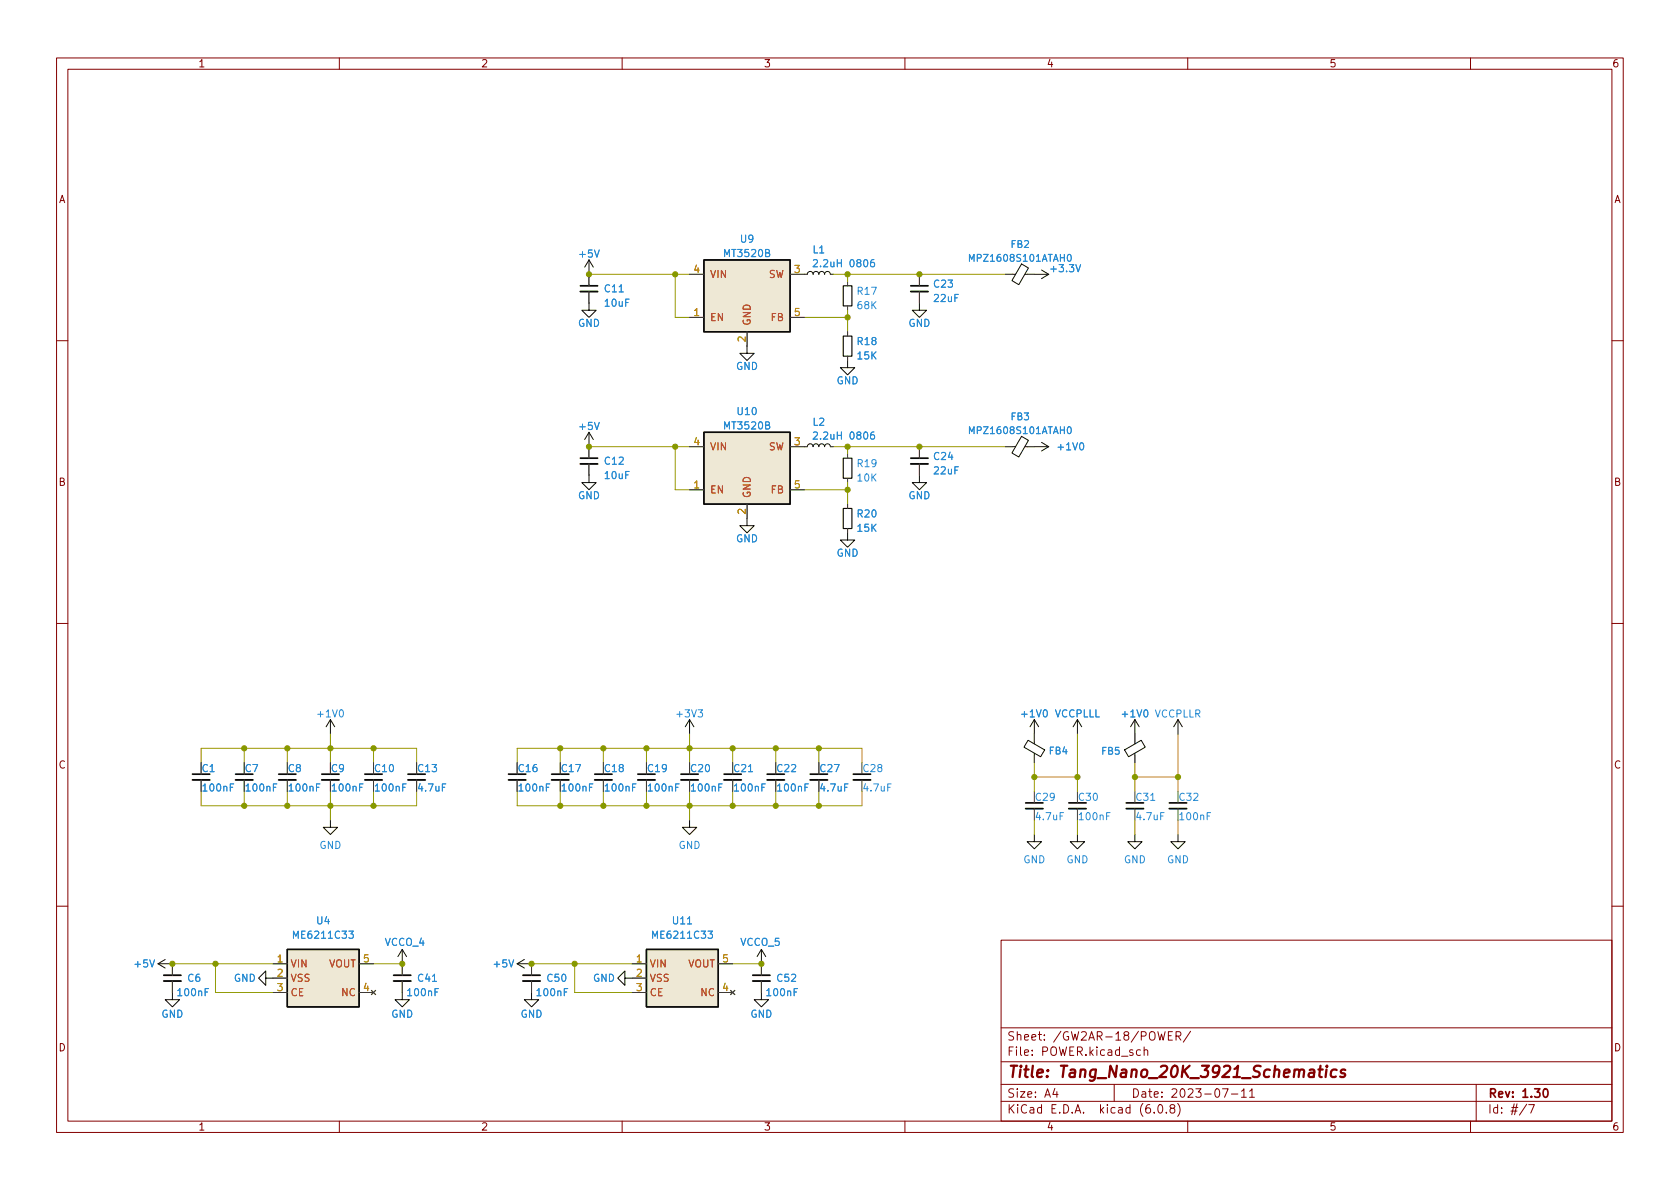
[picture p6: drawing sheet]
<svg xmlns="http://www.w3.org/2000/svg" width="297mm" height="210mm" viewBox="0 0 297 210" stroke-linecap="round" stroke-linejoin="round" font-family="sans-serif">
<g fill="none" stroke="#840000" stroke-width=".18">
<path d="M10 10.2h277v190.1h-277zM12 12.2h273v186.1h-273zM60 10.2v2M110 10.2v2M160 10.2v2M210 10.2v2M260 10.2v2M10 60.2h2M285 60.2h2M10 110.2h2M285 110.2h2M10 160.2h2"/>
<path d="M177 166.3h108v32h-108zM285 160.2h2M60 198.3v2M110 198.3v2M160 198.3v2M177 194.8h108M177 191.8h108M177 187.8h108M177 181.8h108M186.5 192.5l-.4 1h1M186.9 193v1M197 191.8v3"/>
<path d="M201.6 185.7l-.4-.1-.3 .3v.4l.2 .3h.5M202.3 185.8l.2-.2 .4 .1v.9M202.3 185.1v1.5M204.1 196.7v.1M204.7 182.4l.4 1.5 .3-1 .2 1 .4-1.5M204.9 195.4l.2-.1a.81 .81 0 0 1 .6 .7 .81 .81 0 0 1-.3 .8h-.2a.81 .81 0 0 1-.6-.6 .81 .81 0 0 1 .3-.8zM206.2 196.7v.1M206.6 183.1h.5M207.1 196l-.2-.3v-.2l.2-.2 .5 .1 .1 .2-.1 .2-.6 .2-.1 .3v.4l.2 .1h.5l.1-.3-.1-.4-.2-.1M207.3 182.4h-.7v1.5h.7M207.9 183.2l.7-.1 .2-.2-.1-.3-.2-.2h-.6v1.5M208.2 195.1a1.72 1.72 0 0 1 0 2.3"/>
<path d="M208.3 183.2l.5 .7M210 198.3v2M210.5 182.4l-1.3 1.9M216.1 192.5h1l-.6 1.5M217.7 193.5h1.2M219.5 193l.4-.5v1.5M219.5 194h.9M220.9 193l.5-.5v1.5M220.9 194h.9M260 198.3v2M261 191.8v6.5M269.9 195.3l-1.2 1.9"/>
<path d="M270.3 195.3h1l-.7 1.5"/>
</g>
<path d="M273.1 192.6l.1-.1a.8 .8 0 0 1 .5 .8 .8 .8 0 0 1-.5 .7 .99 .99 0 0 1-.1-1.4z" fill="none" stroke="#840000" stroke-width=".3"/>
<path d="M233.1 189.1h.8M233.5 188.5l-.2 1.7v.2l.4 .1M234.5 189.1l-.1 1.4M234.6 188.5l-.1 .1 .1 .1 .1-.1-.1-.1v.2M236.3 189.2a.66 .66 0 0 0-1 .3v.6l.1 .3 .2 .1 .6-.1M237.9 189.2a.49 .49 0 0 0-.8 .3v.2l.7 .2v.2l-.1 .3-.2 .1-.5-.1" fill="none" stroke="#840000" stroke-width=".4"/>
<g fill="none" stroke="#0a0a0a" stroke-width=".18">
<path d="M104.1 53.6v1.3h1.3l-1.3 1.2-1.2-1.2h1.2M104.1 46v2.5M104.1 46l-.7 1.2M104.1 46l.8 1.2M142.7 48.5l.2-.4 .4-.1 .3 .1 .2 .4 .1-.3 .3-.2 .4 .1 .2 .4 .2-.4 .4-.1 .3 .2 .1 .3 .2-.4 .4-.1 .3 .2 .1 .3M162.6 53.6v1.3h1.2l-1.2 1.2-1.3-1.2h1.3M179.1 48.5h.5M180.6 46.7l1.2 .7-1.7 2.9-1.2-.7zM181.2 48.5h.4M182.9 48.5h2.5M184.1 47.7l1.3 .8M185.4 48.5l-1.3 .8"/>
<path d="M104.1 76.4l-.7 1.3M104.1 76.4v2.6M104.1 76.4l.8 1.3M132.1 61.2v1.3h1.2l-1.2 1.2-1.3-1.2h1.3M142.7 79l.2-.4 .4-.1 .3 .1 .2 .4 .1-.3 .3-.2 .4 .1 .2 .4 .2-.4 .4-.1 .3 .2 .1 .3 .2-.4 .4-.1 .3 .2 .1 .3M149.9 63.7v1.3h1.2l-1.2 1.3-1.3-1.3h1.3M179.1 79h.5M180.6 77.2l1.2 .7-1.7 2.9-1.2-.7zM181.2 79h.4M182.9 79h2.5M184.1 78.2l1.3 .8M185.4 79l-1.3 .8"/>
<path d="M104.1 84.1v1.2h1.3l-1.3 1.3-1.2-1.3h1.2M132.1 91.7v1.3h1.2l-1.2 1.2-1.3-1.2h1.3M149.9 94.2v1.3h1.2l-1.2 1.3-1.3-1.3h1.3M162.6 84.1v1.2h1.2l-1.2 1.3-1.3-1.3h1.3M58.4 127.2l-.7 1.3M58.4 127.2v2.6M58.4 127.2l.8 1.3M121.9 127.2l-.7 1.3M121.9 127.2v2.6M121.9 127.2l.8 1.3M181.8 130.9l2.9 1.7-.7 1.2-2.9-1.7zM182.9 127.2l-.8 1.3"/>
<path d="M182.9 127.2v2.6M182.9 131.1v.4M182.9 133.2v.4M182.9 127.2l.7 1.3M190.5 127.2l-.8 1.3M190.5 127.2v2.6M190.5 127.2l.8 1.3M198.8 132.6l3-1.7 .7 1.2-3 1.7zM200.7 127.2l-.8 1.3M200.7 127.2v2.6M200.7 131.1v.4M200.7 133.2v.4"/>
<path d="M200.7 127.2l.7 1.3M208.3 127.2l-.8 1.3M208.3 127.2v2.6M208.3 127.2l.7 1.3M58.4 145v1.3h1.3l-1.3 1.3-1.3-1.3h1.3M121.9 145v1.3h1.3l-1.3 1.3-1.3-1.3h1.3M182.9 147.6v1.2h1.2l-1.2 1.3-1.3-1.3h1.3M190.5 147.6v1.2h1.3l-1.3 1.3-1.3-1.3h1.3M200.7 147.6v1.2h1.2l-1.2 1.3-1.3-1.3h1.3M208.3 147.6v1.2h1.2l-1.2 1.3-1.3-1.3h1.3M27.9 170.4h2.6M27.9 170.4l1.3 .8"/>
<path d="M29.2 169.7l-1.3 .7M30.5 175.5v1.3h1.2l-1.2 1.2-1.3-1.2h1.3M47 173v-1.3l-1.3 1.3 1.3 1.2v-1.2h1.3M71.1 175.5v1.3h1.3l-1.3 1.2-1.3-1.2h1.3M71.1 167.9l-.7 1.3M71.1 167.9v2.5M71.1 167.9l.8 1.3M91.4 170.4l1.3 .8M91.4 170.4h2.6M92.7 169.7l-1.3 .7M94 175.5v1.3h1.2l-1.2 1.2-1.3-1.2h1.3M110.5 173v-1.3l-1.3 1.3 1.3 1.2v-1.2h1.3"/>
<path d="M134.6 175.5v1.3h1.3l-1.3 1.2-1.3-1.2h1.3M134.6 167.9l-.7 1.3M134.6 167.9v2.5M134.6 167.9l.8 1.3"/>
</g>
<g fill="none" stroke="#493f36" stroke-width=".18">
<path d="M104.1 48.5v2M104.1 51.6v2M121.9 48.5h2.6M121.9 56.1h2.6M132.1 58.7v2.5M139.7 48.5h3M139.7 56.1h2.5M146.8 48.5h.5M149.9 49.8v.7M149.9 54.1v.8M149.9 58.7v.7M162.6 48.5v2"/>
<path d="M162.6 51.6v2M177.8 48.5h1.3M181.6 48.5h1.3M104.1 79v2M121.9 79h2.6M139.7 79h3M146.8 79h.5M149.9 63v.7M162.6 79v2M177.8 79h1.3M181.6 79h1.3M104.1 82v2.1"/>
<path d="M121.9 86.6h2.6M132.1 89.1v2.6M139.7 86.6h2.5M149.9 80.3v.7M149.9 84.6v.7M149.9 89.1v.8M149.9 93.5v.7M162.6 82v2.1M35.6 137.9v2M43.2 137.9v2M50.8 137.9v2M58.4 137.9v2"/>
<path d="M66 137.9v2M73.7 137.9v2M91.4 137.9v2M99.1 137.9v2M106.7 137.9v2M114.3 137.9v2M121.9 137.9v2M129.5 137.9v2M137.2 137.9v2M144.8 137.9v2M152.4 137.9v2M182.9 129.8v1.3"/>
<path d="M182.9 133.6v1.3M200.7 129.8v1.3M200.7 133.6v1.3M182.9 143v2M190.5 143v2M200.7 143v2M208.3 143v2M30.5 170.4v2.1M30.5 173.5v2M48.3 170.4h2.5M48.3 173h2.5M48.3 175.5h2.5"/>
<path d="M63.5 170.4h2.5M63.5 175.5h2.5M65.7 175.1l.7 .8M66.4 175.1l-.7 .8M71.1 170.4v2.1M71.1 173.5v2M94 170.4v2.1M94 173.5v2M111.8 170.4h2.5M111.8 173h2.5M111.8 175.5h2.5M127 170.4h2.5"/>
<path d="M127 175.5h2.5M129.2 175.1l.7 .8M129.9 175.1l-.7 .8M134.6 170.4v2.1M134.6 173.5v2"/>
</g>
<path d="M143.8 46l.5-.1 .2 .4-.7 .9h.7M154.5 45.9l-.3 .1a.85 .85 0 0 0 0 1.2l.4-.1v-.5l-.2-.2-.4 .1-.1 .1M171.4 46.2v-1.2l.4 .9 .4-.9v1.2M188.9 45h.1a.65 .65 0 0 1 .4 .6 .65 .65 0 0 1-.4 .6 .81 .81 0 0 1-.1-1.2zM143.8 76.5l.5-.1 .2 .4-.7 .9h.7M154.5 76.4h-.3a.85 .85 0 0 0 0 1.3l.4-.2v-.4l-.2-.2h-.4l-.1 .2M171.4 76.7v-1.2l.4 .8 .4-.8v1.2M188.9 75.5h.1a.65 .65 0 0 1 .4 .6 .65 .65 0 0 1-.4 .6 .81 .81 0 0 1-.1-1.2z" fill="none" stroke="#268bd2" stroke-width=".18"/>
<g fill="none" stroke="#0a0a0a" stroke-width=".33">
<path d="M102.6 51.6h3.1M161 51.6h3.1M102.6 82h3.1M161 82h3.1M34 137.9h3.1M41.7 137.9h3M49.3 137.9h3M56.9 137.9h3M64.5 137.9h3.1M72.1 137.9h3.1M89.9 137.9h3.1M97.5 137.9h3.1"/>
<path d="M105.2 137.9h3M112.8 137.9h3M120.4 137.9h3M128 137.9h3.1M135.6 137.9h3.1M143.3 137.9h3M150.9 137.9h3M181.4 143h3M189 143h3M199.1 143h3.1M206.8 143h3M29 173.5h3"/>
<path d="M69.6 173.5h3M92.5 173.5h3M133.1 173.5h3"/>
</g>
<g fill="none" stroke="#0a0a0a" stroke-width=".3">
<path d="M102.6 50.5h3.1M161 50.5h3.1M102.6 81h3.1M161 81h3.1M34 136.9h3.1M41.7 136.9h3M49.3 136.9h3M56.9 136.9h3M64.5 136.9h3.1M72.1 136.9h3.1M89.9 136.9h3.1M97.5 136.9h3.1"/>
<path d="M105.2 136.9h3M112.8 136.9h3M120.4 136.9h3M128 136.9h3.1M135.6 136.9h3.1M143.3 136.9h3M150.9 136.9h3M181.4 142h3M189 142h3M199.1 142h3.1M206.8 142h3M29 172.5h3"/>
<path d="M69.6 172.5h3M92.5 172.5h3M133.1 172.5h3"/>
</g>
<g fill="#eee8d5" stroke="#eee8d5" stroke-width=".18">
<path d="M114.3 167.9h12.7v10.1h-12.7z"/>
<path d="M50.8 167.9h12.7v10.1h-12.7z"/>
<path d="M124.5 46h15.2v12.7h-15.2z"/>
<path d="M124.5 76.4h15.2v12.7h-15.2z"/>
</g>
<path d="M124.5 46h15.2v12.7h-15.2zM124.5 76.4h15.2v12.7h-15.2zM50.8 167.9h12.7v10.1h-12.7zM114.3 167.9h12.7v10.1h-12.7z" fill="none" stroke="#0a0a0a" stroke-width=".25"/>
<path d="M149.1 50.5h1.5v3.6h-1.5zM149.1 59.4h1.5v3.6h-1.5zM149.1 81h1.5v3.6h-1.5zM149.1 89.9h1.5v3.6h-1.5z" fill="none" stroke="#0a0a0a" stroke-width=".2"/>
<g fill="none" stroke="#990" stroke-width=".18">
<path d="M104.1 48.5h17.8M119.4 48.5v7.6h2.5M142.2 56.1h7.7M147.3 48.5h30.5M149.9 48.5v1.3M149.9 54.9v3.8M104.1 79h17.8M119.4 79v7.6h2.5M147.3 79h30.5M149.9 79v1.3M142.2 86.6h7.7M149.9 85.3v3.8"/>
<path d="M35.6 134.9v-2.6h38.1v2.6M35.6 139.9v2.6h38.1v-2.6M43.2 132.3v2.6M43.2 139.9v2.6M50.8 132.3v2.6M50.8 139.9v2.6M58.4 129.8v5.1M58.4 139.9v5.1M66 132.3v2.6M66 139.9v2.6M91.4 134.9v-2.6h61v2.6M91.4 139.9v2.6h61v-2.6"/>
<path d="M99.1 132.3v2.6M99.1 139.9v2.6M106.7 132.3v2.6M106.7 139.9v2.6M114.3 132.3v2.6M114.3 139.9v2.6M121.9 129.8v5.1M121.9 139.9v5.1M129.5 132.3v2.6M129.5 139.9v2.6M137.2 132.3v2.6M137.2 139.9v2.6"/>
<path d="M144.8 132.3v2.6M144.8 139.9v2.6M182.9 137.4h7.6M182.9 134.9v5M190.5 129.8v10.1M200.7 137.4h7.6M200.7 134.9v5M208.3 129.8v10.1M182.9 145v2.6M190.5 145v2.6M200.7 145v2.6M208.3 145v2.6"/>
<path d="M30.5 170.4h17.8M38.1 170.4v5.1h10.2M66 170.4h5.1M94 170.4h17.8M101.6 170.4v5.1h10.2M129.5 170.4h5.1"/>
</g>
<g fill="#859900" stroke="#859900" stroke-width=".18">
<circle cx="149.9" cy="48.5" r=".46"/>
<circle cx="149.9" cy="79" r=".46"/>
<circle cx="149.9" cy="86.6" r=".46"/>
<circle cx="149.9" cy="56.1" r=".46"/>
<circle cx="162.6" cy="79" r=".46"/>
<circle cx="162.6" cy="48.5" r=".46"/>
<circle cx="101.6" cy="170.4" r=".46"/>
<circle cx="66" cy="132.3" r=".46"/>
<circle cx="58.4" cy="132.3" r=".46"/>
<circle cx="50.8" cy="132.3" r=".46"/>
<circle cx="71.1" cy="170.4" r=".46"/>
<circle cx="58.4" cy="142.5" r=".46"/>
<circle cx="66" cy="142.5" r=".46"/>
<circle cx="106.7" cy="132.3" r=".46"/>
<circle cx="114.3" cy="132.3" r=".46"/>
<circle cx="121.9" cy="132.3" r=".46"/>
<circle cx="137.2" cy="132.3" r=".46"/>
<circle cx="129.5" cy="132.3" r=".46"/>
<circle cx="99.1" cy="142.5" r=".46"/>
<circle cx="99.1" cy="132.3" r=".46"/>
<circle cx="106.7" cy="142.5" r=".46"/>
<circle cx="121.9" cy="142.5" r=".46"/>
<circle cx="129.5" cy="142.5" r=".46"/>
<circle cx="114.3" cy="142.5" r=".46"/>
<circle cx="134.6" cy="170.4" r=".46"/>
<circle cx="94" cy="170.4" r=".46"/>
<circle cx="137.2" cy="142.5" r=".46"/>
<circle cx="144.8" cy="132.3" r=".46"/>
<circle cx="190.5" cy="137.4" r=".46"/>
<circle cx="200.7" cy="137.4" r=".46"/>
<circle cx="208.3" cy="137.4" r=".46"/>
<circle cx="182.9" cy="137.4" r=".46"/>
<circle cx="144.8" cy="142.5" r=".46"/>
<circle cx="43.2" cy="142.5" r=".46"/>
<circle cx="38.1" cy="170.4" r=".46"/>
<circle cx="50.8" cy="142.5" r=".46"/>
<circle cx="43.2" cy="132.3" r=".46"/>
<circle cx="30.5" cy="170.4" r=".46"/>
<circle cx="119.4" cy="48.5" r=".46"/>
<circle cx="104.1" cy="48.5" r=".46"/>
<circle cx="119.4" cy="79" r=".46"/>
<circle cx="104.1" cy="79" r=".46"/>
</g>
<text font-size="2.8" fill="#840000" x="178" y="190.6">Title: Tang_Nano_20K_3921_Schematics</text>
<g font-size="2.1" fill="#840000">
<text x="178" y="184">Sheet: /GW2AR-18/POWER/</text>
<text x="178" y="186.7">File: POWER.kicad_sch</text>
<text x="178" y="196.9">KiCad E.D.A. kicad (6.0.8)</text>
<text x="178" y="194.1">Size: A4</text>
<text x="200" y="194.1">Date: 2023-07-11</text>
<text x="263" y="194.1">Rev: 1.30</text>
<text x="263" y="196.9">Id: #/7</text>
</g>
<g font-size="1.8" fill="#840000">
<text x="35" y="11.9">1</text>
<text x="85" y="11.9">2</text>
<text x="135" y="11.9">3</text>
<text x="185" y="11.9">4</text>
<text x="235" y="11.9">5</text>
<text x="285" y="11.9">6</text>
<text x="10.3" y="35.9">A</text>
<text x="285.3" y="35.9">A</text>
<text x="10.3" y="85.9">B</text>
<text x="285.3" y="85.9">B</text>
<text x="10.3" y="135.9">C</text>
<text x="285.3" y="135.9">C</text>
<text x="10.3" y="185.9">D</text>
<text x="285.3" y="185.9">D</text>
<text x="35" y="199.9">1</text>
<text x="85" y="199.9">2</text>
<text x="135" y="199.9">3</text>
<text x="185" y="199.9">4</text>
<text x="235" y="199.9">5</text>
<text x="285" y="199.9">6</text>
</g>
<g font-size="1.8" fill="#268bd2">
<text x="102.5" y="45.5">+5V</text>
<text x="128.2" y="45.4">MT3520B</text>
<text x="130.9" y="42.9">U9</text>
<text x="143.7" y="44.8">L1</text>
<text x="144.6" y="47.2">2.2uH 0806</text>
<text x="107" y="51.7">C11</text>
<text x="151.7" y="52.1">R17</text>
<text x="165.2" y="50.9">C23</text>
<text x="165.2" y="53.4">22uF</text>
<text x="186" y="48.1">+3.3V</text>
<text x="102.2" y="57.8">GND</text>
<text x="107" y="54.2">10uF</text>
<text x="151.7" y="54.7">68K</text>
<text x="160.6" y="57.8">GND</text>
<text x="130.1" y="65.4">GND</text>
<text x="151.7" y="61">R18</text>
<text x="151.7" y="63.5">15K</text>
<text x="147.9" y="67.9">GND</text>
<text x="102.5" y="76">+5V</text>
<text x="128.2" y="75.9">MT3520B</text>
<text x="130.5" y="73.4">U10</text>
<text x="143.7" y="75.3">L2</text>
<text x="144.6" y="77.7">2.2uH 0806</text>
<text x="107" y="82.2">C12</text>
<text x="151.7" y="82.6">R19</text>
<text x="165.2" y="81.3">C24</text>
<text x="165.2" y="83.9">22uF</text>
<text x="187.2" y="79.6">+1V0</text>
<text x="102.2" y="88.3">GND</text>
<text x="107" y="84.7">10uF</text>
<text x="151.7" y="85.1">10K</text>
<text x="160.6" y="88.3">GND</text>
<text x="130.1" y="95.9">GND</text>
<text x="151.7" y="91.5">R20</text>
<text x="151.7" y="94">15K</text>
<text x="147.9" y="98.4">GND</text>
<text x="56.3" y="126.8">+1V0</text>
<text x="119.8" y="126.8">+3V3</text>
<text x="180.8" y="126.8">+1V0</text>
<text x="186.4" y="126.8">VCCPLLL</text>
<text x="198.6" y="126.8">+1V0</text>
<text x="204.1" y="126.9">VCCPLLR</text>
<text x="152.7" y="136.5">C28</text>
<text x="36" y="139.9">100nF</text>
<text x="43.6" y="139.9">100nF</text>
<text x="51.3" y="139.9">100nF</text>
<text x="58.9" y="139.9">100nF</text>
<text x="66.5" y="139.9">100nF</text>
<text x="74.1" y="139.9">4.7uF</text>
<text x="91.9" y="139.9">100nF</text>
<text x="99.5" y="139.9">100nF</text>
<text x="107.1" y="139.9">100nF</text>
<text x="114.8" y="139.9">100nF</text>
<text x="122.4" y="139.9">100nF</text>
<text x="130" y="139.9">100nF</text>
<text x="137.6" y="139.9">100nF</text>
<text x="145.2" y="139.9">4.7uF</text>
<text x="152.8" y="139.9">4.7uF</text>
<text x="183.2" y="141.6">C29</text>
<text x="190.8" y="141.6">C30</text>
<text x="201" y="141.6">C31</text>
<text x="208.6" y="141.6">C32</text>
<text x="183.3" y="145">4.7uF</text>
<text x="191" y="145">100nF</text>
<text x="201.1" y="145">4.7uF</text>
<text x="208.7" y="145">100nF</text>
<text x="56.5" y="150.1">GND</text>
<text x="120" y="150.1">GND</text>
<text x="180.9" y="152.6">GND</text>
<text x="188.5" y="152.6">GND</text>
<text x="198.7" y="152.6">GND</text>
<text x="206.3" y="152.6">GND</text>
<text x="52.2" y="166">ME6211C33</text>
<text x="56" y="163.4">U4</text>
<text x="68.1" y="167.3">VCCO_4</text>
<text x="115.7" y="166">ME6211C33</text>
<text x="119" y="163.4">U11</text>
<text x="130.9" y="167.3">VCCO_5</text>
<text x="23.9" y="171.1">+5V</text>
<text x="33.2" y="173.6">C6</text>
<text x="41.3" y="173.6">GND</text>
<text x="74" y="173.6">C41</text>
<text x="87.4" y="171.1">+5V</text>
<text x="96.8" y="173.6">C50</text>
<text x="104.8" y="173.6">GND</text>
<text x="137.5" y="173.6">C52</text>
<text x="28.5" y="180">GND</text>
<text x="31.6" y="176.1">100nF</text>
<text x="69.2" y="180">GND</text>
<text x="72.2" y="176.1">100nF</text>
<text x="92" y="180">GND</text>
<text x="95.1" y="176.1">100nF</text>
<text x="132.7" y="180">GND</text>
<text x="135.7" y="176.1">100nF</text>
</g>
<g font-size="1.8" fill="#b58900">
<text x="122.7" y="48.3">4</text>
<text x="140.5" y="48.3">3</text>
<text x="122.7" y="55.9">1</text>
<text x="140.5" y="55.9">5</text>
<text x="131.8" y="60.4" transform="rotate(-90 131.8 60.4)">2</text>
<text x="122.7" y="78.7">4</text>
<text x="140.5" y="78.7">3</text>
<text x="122.7" y="86.4">1</text>
<text x="140.5" y="86.4">5</text>
<text x="131.8" y="90.9" transform="rotate(-90 131.8 90.9)">2</text>
<text x="49" y="170.2">1</text>
<text x="49" y="172.7">2</text>
<text x="64.3" y="170.2">5</text>
<text x="112.5" y="170.2">1</text>
<text x="112.5" y="172.7">2</text>
<text x="127.8" y="170.2">5</text>
<text x="49" y="175.3">3</text>
<text x="64.3" y="175.3">4</text>
<text x="112.5" y="175.3">3</text>
<text x="127.8" y="175.3">4</text>
</g>
<g font-size="1.8" fill="#cb4b16">
<text x="125.5" y="49.1">VIN</text>
<text x="135.8" y="49.1">SW</text>
<text x="125.5" y="56.8">EN</text>
<text x="132.7" y="57.7" transform="rotate(-90 132.7 57.7)">GND</text>
<text x="136.3" y="56.8">FB</text>
<text x="125.5" y="79.6">VIN</text>
<text x="135.8" y="79.6">SW</text>
<text x="125.5" y="87.2">EN</text>
<text x="132.7" y="88.1" transform="rotate(-90 132.7 88.1)">GND</text>
<text x="136.3" y="87.2">FB</text>
<text x="51.3" y="171.1">VIN</text>
<text x="51.3" y="173.6">VSS</text>
<text x="58.1" y="171.1">VOUT</text>
<text x="114.8" y="171.1">VIN</text>
<text x="114.8" y="173.6">VSS</text>
<text x="121.6" y="171.1">VOUT</text>
<text x="51.3" y="176.1">CE</text>
<text x="60.4" y="176.1">NC</text>
<text x="114.8" y="176.1">CE</text>
<text x="123.9" y="176.1">NC</text>
</g>
<g font-size="1.8" fill="#493f36">
<text x="35.7" y="136.5">C1</text>
<text x="43.4" y="136.5">C7</text>
<text x="51" y="136.5">C8</text>
<text x="58.6" y="136.5">C9</text>
<text x="66.3" y="136.5">C10</text>
<text x="74" y="136.5">C13</text>
<text x="91.7" y="136.5">C16</text>
<text x="99.4" y="136.5">C17</text>
<text x="107" y="136.5">C18</text>
<text x="114.6" y="136.5">C19</text>
<text x="122.2" y="136.5">C20</text>
<text x="129.8" y="136.5">C21</text>
<text x="137.5" y="136.5">C22</text>
<text x="145.1" y="136.5">C27</text>
</g>
<g font-size="1.7" fill="#268bd2">
<text x="171.9" y="46.3">MPZ1608S101ATAH0</text>
<text x="178.8" y="43.8">FB2</text>
<text x="171.9" y="76.7">MPZ1608S101ATAH0</text>
<text x="178.8" y="74.3">FB3</text>
<text x="185.5" y="133.4">FB4</text>
<text x="194.8" y="133.4">FB5</text>
</g>
</svg>
